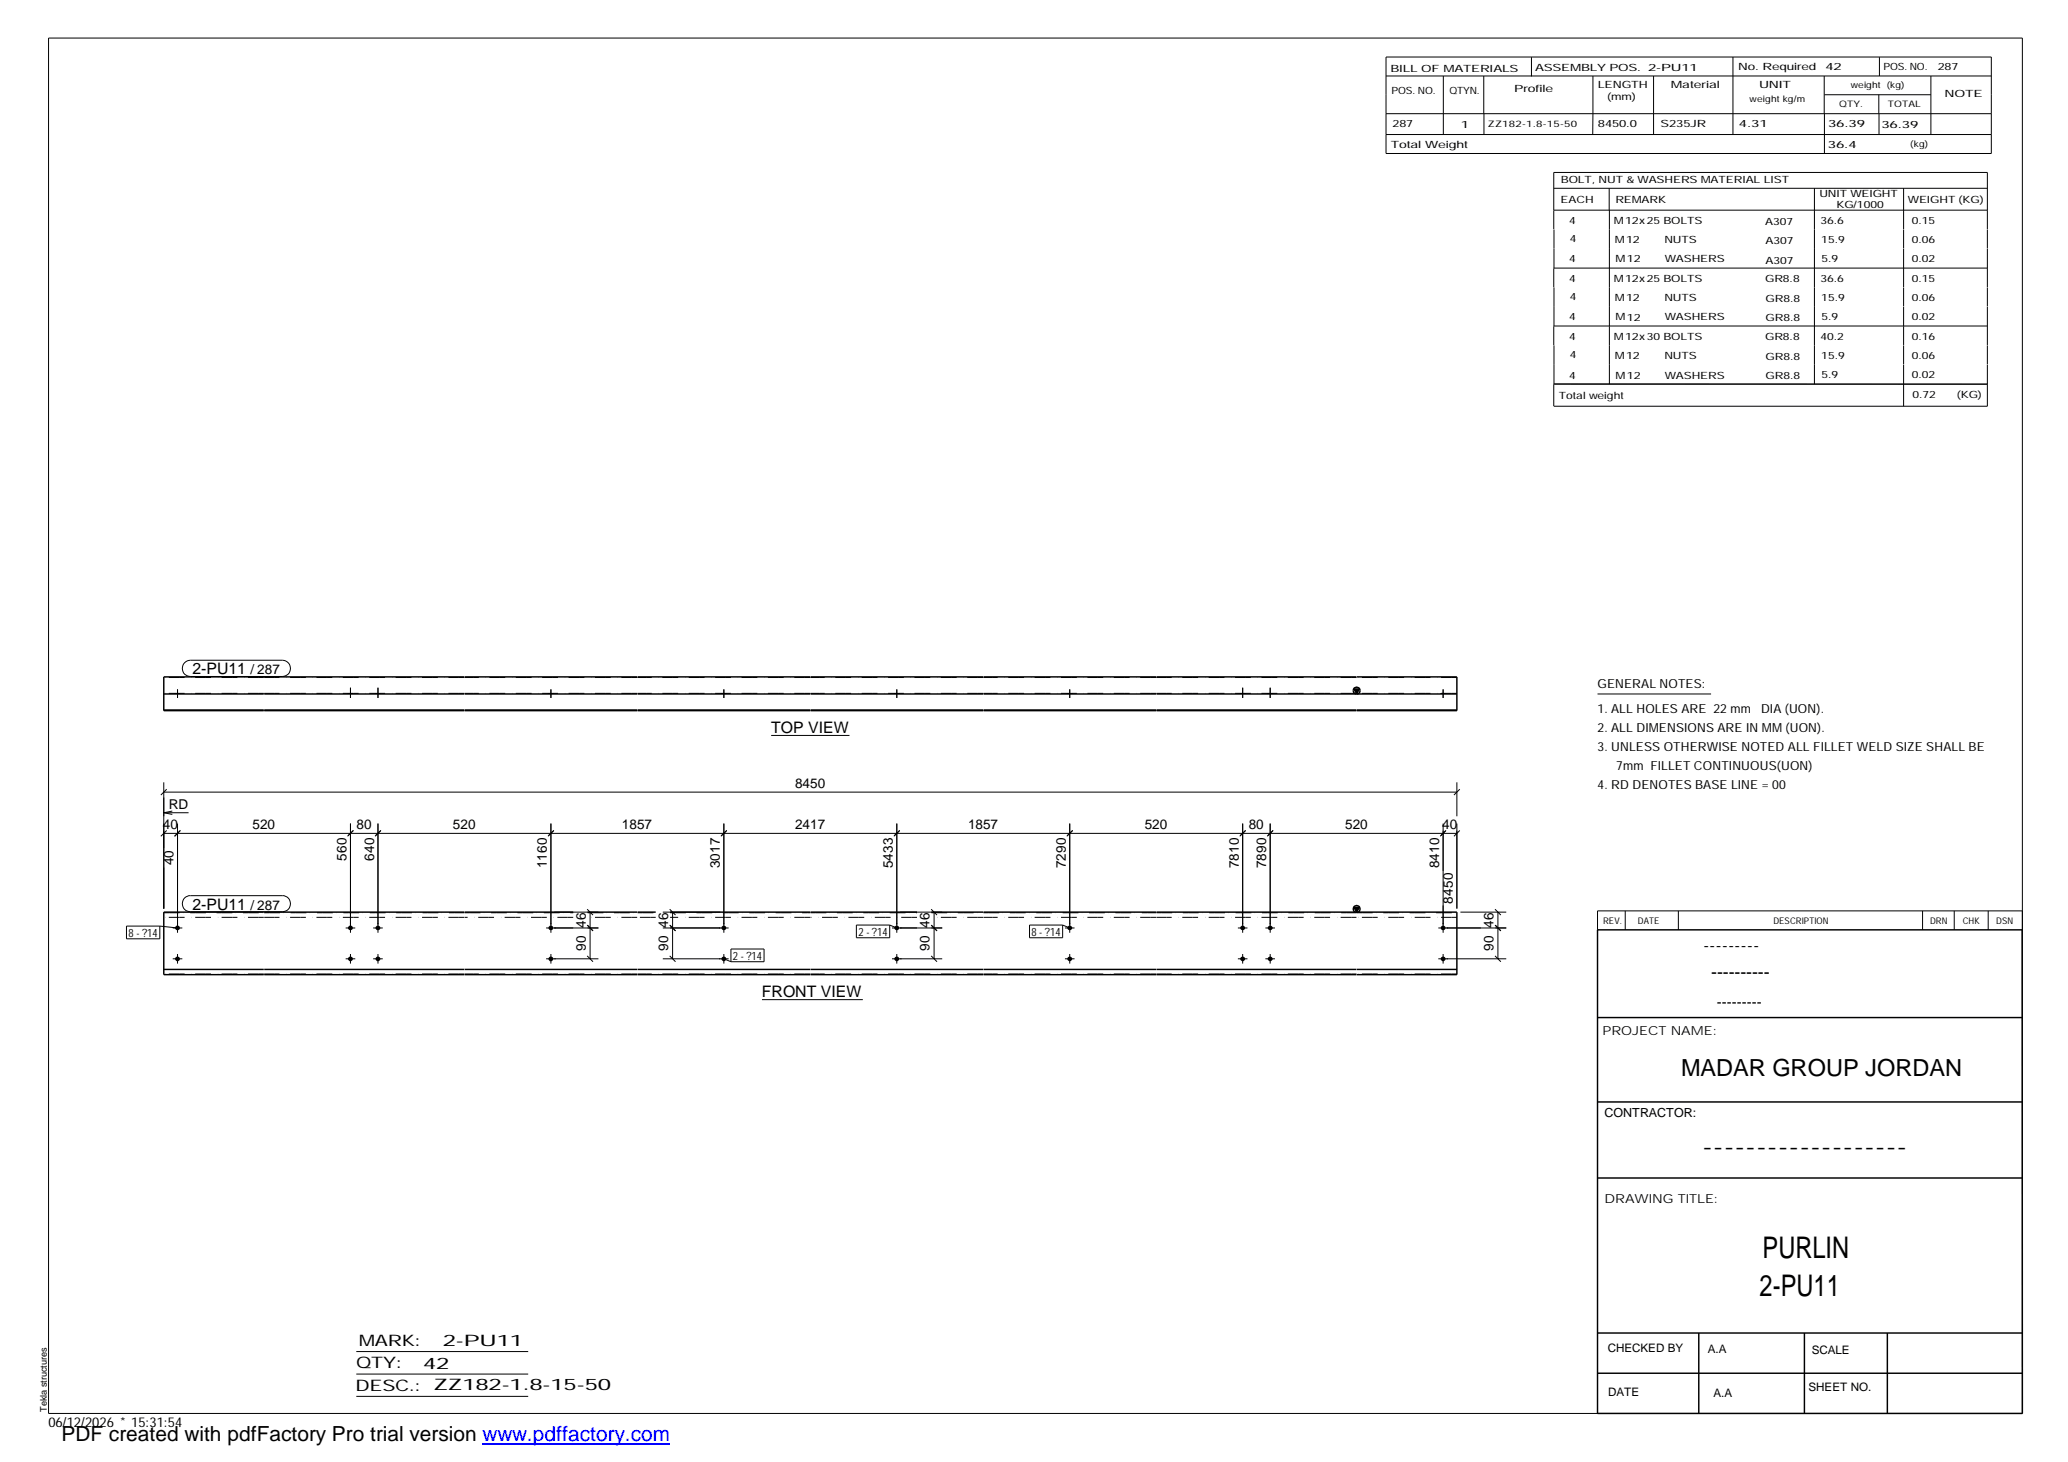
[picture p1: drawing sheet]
<svg xmlns="http://www.w3.org/2000/svg" width="420mm" height="297mm" viewBox="0 0 420 297" stroke-linecap="round" stroke-linejoin="round" font-family="sans-serif">
<g fill="#000">
<path d="M275.1 140h1.1l-.6 1zM275.1 184.3h1.1l-.6 1z"/>
<path d="M35.6 140.9h.9v.1h-.9z" fill-rule="evenodd"/>
<path d="M35.6 140.9h.9v.1h-.9z" fill-rule="evenodd"/>
<path d="M70.7 140.9h1v.1h-1z" fill-rule="evenodd"/>
<path d="M70.7 140.9h1v.1h-1z" fill-rule="evenodd"/>
<path d="M76.3 140.9h1v.1h-1z" fill-rule="evenodd"/>
<path d="M76.3 140.9h1v.1h-1z" fill-rule="evenodd"/>
<path d="M111.4 140.9h1v.1h-1z" fill-rule="evenodd"/>
<path d="M111.4 140.9h1v.1h-1z" fill-rule="evenodd"/>
<path d="M146.6 140.9h.9v.1h-.9z" fill-rule="evenodd"/>
<path d="M146.6 140.9h.9v.1h-.9z" fill-rule="evenodd"/>
<path d="M181.7 140.9h1v.1h-1z" fill-rule="evenodd"/>
<path d="M181.7 140.9h1v.1h-1z" fill-rule="evenodd"/>
<path d="M216.8 140.9h1v.1h-1z" fill-rule="evenodd"/>
<path d="M216.8 140.9h1v.1h-1z" fill-rule="evenodd"/>
<path d="M252 140.9h1v.1h-1z" fill-rule="evenodd"/>
<path d="M252 140.9h1v.1h-1z" fill-rule="evenodd"/>
<path d="M257.6 140.9h1v.1h-1z" fill-rule="evenodd"/>
<path d="M257.6 140.9h1v.1h-1z" fill-rule="evenodd"/>
<path d="M292.7 140.9h1v.1h-1z" fill-rule="evenodd"/>
<path d="M292.7 140.9h1v.1h-1z" fill-rule="evenodd"/>
<circle cx="36" cy="194.8" r=".48"/>
<circle cx="36.1" cy="188.5" r=".49"/>
<circle cx="71.2" cy="194.8" r=".48"/>
<circle cx="71.2" cy="188.5" r=".49"/>
<circle cx="76.8" cy="194.8" r=".48"/>
<circle cx="76.8" cy="188.5" r=".49"/>
<circle cx="111.9" cy="194.8" r=".48"/>
<circle cx="111.9" cy="188.5" r=".49"/>
<circle cx="147" cy="194.8" r=".48"/>
<circle cx="147.1" cy="188.5" r=".49"/>
<circle cx="182.2" cy="194.8" r=".48"/>
<circle cx="182.2" cy="188.5" r=".49"/>
<circle cx="217.3" cy="194.8" r=".48"/>
<circle cx="217.3" cy="188.5" r=".49"/>
<circle cx="252.5" cy="194.8" r=".48"/>
<circle cx="252.5" cy="188.5" r=".49"/>
<circle cx="258" cy="194.8" r=".48"/>
<circle cx="258.1" cy="188.5" r=".49"/>
<circle cx="293.2" cy="194.8" r=".48"/>
<circle cx="293.2" cy="188.5" r=".49"/>
</g>
<g fill="none" stroke="#000" stroke-width=".2">
<path d="M9.9 7.7h401v279.5h-401zM281.6 11.6h123v19.6h-123zM281.6 15.4h123M293.2 15.4v11.9M301.5 15.4v7.7M311.1 11.6v3.9M323.6 15.4v11.9M336 15.4v11.9M352.1 11.6v15.7M370.6 15.4v7.7M370.7 19.2h21.6M381.7 19.2v3.9"/>
<path d="M381.8 11.6v3.8M392.3 15.4v11.9M281.6 23.1h123M281.6 27.3h123M301.5 23.1v4.2M315.7 38.3h88.1M326.9 38.3v4.4M368.6 38.3v39.7M370.7 23.1v8.1M381.8 23.1v4.2M386.8 38.3v8.3M315.7 42.7h88.1"/>
<path d="M315.7 46.6v-11.6h88.1v11.6M315.7 54.5v3.9M315.7 54.5h88.1M315.7 46.6v7.9M315.7 58.4v7.8M327 42.7v35.3M386.8 46.6v3.9M386.8 50.6v7.7M386.8 58.4v3.9M403.8 46.6v3.9M403.8 50.6v7.7M403.8 58.4v3.9"/>
<path d="M315.7 66.3v3.8M315.7 78v4.5M315.7 66.2h88.1M315.7 78h88.1h-88M315.7 70.2v7.8M386.8 62.3v7.8M386.8 70.2v3.8M386.8 74.1v8.4M403.8 62.3v7.8M403.8 70.2v3.8M403.8 74.1v8.4h-88.1M37.5 134.6l.6-.3 .6-.2h18.7a1.65 1.65 0 0 1 1.6 1.7 1.65 1.65 0 0 1-1.6 1.6h-18.7a1.65 1.65 0 0 1-1.5-1 1.65 1.65 0 0 1 .3-1.8z"/>
<path d="M71.2 139.7v2.1M76.8 139.7v2.1M252.5 139.7v2.1M258.1 139.7v2.1M33.3 158.9v25.7M35.6 140.9v.1M36.1 140.1v1.7M36.5 140.9v.1M70.7 140.9v.1M71.7 140.9v.1M76.3 140.9v.1M77.3 140.9v.1"/>
<path d="M111.4 140.9v.1M111.9 140.1v1.7M112.4 140.9v.1M146.6 140.9v.1M147.1 140.1v1.7M147.5 140.9v.1M156.7 149.4h15.9M181.7 140.9v.1M182.2 140.1v1.7M182.7 140.9v.1M216.8 140.9v.1M217.3 140.1v1.7"/>
<path d="M217.8 140.9v.1M252 140.9v.1M253 140.9v.1M257.6 140.9v.1M258.6 140.9v.1M292.7 140.9v.1M293.2 140.1v1.7M293.7 140.9v.1M296 158.9v6.9M324.6 141h23M33.3 160.9h262.7M33.3 169.3h262.7"/>
<path d="M33.3 165.1l1.7 .4M33.3 165.1h5M33.9 160.3l-1.2 1.2M33.9 168.7l-1.2 1.2M35 164.8l-1.7 .3M36.1 167.3v22.2M36.6 168.7l-1.1 1.2 1.1-1.1M70.7 169.8l1.1-1.1-1.2 1.2M71.2 167.3v22.2M76.3 169.8l1.1-1.1-1.2 1.2M76.8 167.3v22.2M111.4 169.8l1.1-1.1-1.2 1.2"/>
<path d="M111.9 167.3v22.2M146.6 169.8l1.1-1.1-1.2 1.2M147.1 167.3v22.2M181.7 169.8l1.1-1.1-1.2 1.2M182.2 167.3v22.2M216.8 169.8l1.1-1.1-1.2 1.2M217.3 167.3v22.2M252 169.8l1.1-1.1-1.2 1.2M252.5 167.3v22.2M257.6 169.8l1.1-1.1-1.2 1.2M258.1 167.3v22.2M293.2 167.3v22.2"/>
<path d="M293.7 168.8l-1.1 1.1M293.8 168.7l-1.1 1.1M296 167.3v17.3M296.6 160.3l-1.2 1.2M296.6 168.7l-1.2 1.2M25.7 188.2h6.8v2.5h-6.8zM32.5 188.2l3.6 .3M35.1 194.8h1.9M35.1 188.5h1.9M36.1 193.8v2M37.5 182.4l.9-.4h19a1.63 1.63 0 0 1 1.6 1.6 1.63 1.63 0 0 1-1.6 1.6h-18.7a1.65 1.65 0 0 1-1.5-1 1.65 1.65 0 0 1 .3-1.8zM70.2 194.8h2"/>
<path d="M70.2 188.5h2M71.2 193.8v2M75.8 194.8h2M75.8 188.5h2M76.8 193.8v2M111 194.8h10.6M111 188.5h10.6M111.9 193.8v2M112.6 185.3h9M119.3 194.2l1.2 1.2M119.3 187.9l1.2 1.2-1.1-1.1M119.3 184.7l1.2 1.2"/>
<path d="M119.9 185.3v9.5M134.7 194.8h13.3M134.7 188.5h13.3M134.7 185.3h11.6M136.1 194.2l1.1 1.2M136.1 187.9l1.1 1.2-1.1-1.1M136.1 184.7l1.1 1.2M136.7 185.3v9.5M147.1 193.8v2M147.1 194.8l1.4 .6M148.5 192.8h6.7v2.6h-6.7zM174 187.9h6.8v2.6h-6.8z"/>
<path d="M180.8 187.9l1.4 .6M181.2 194.8h10.2M181.2 188.5h10.2M182.2 193.8v2M182.9 185.3h8.5M189.2 194.2l1.2 1.2M189.2 187.9l1.2 1.2M189.2 184.7l1.2 1.2M189.8 185.3v9.5M209.2 187.9h6.7v2.6h-6.7zM215.9 187.9l1.4 .6M216.4 194.8h1.9"/>
<path d="M216.4 188.5h1.9M217.3 193.8v2M251.5 194.8h1.9M251.5 188.5h1.9M252.5 193.8v2M257.1 194.8h1.9M257.1 188.5h1.9M258.1 193.8v2M292.2 194.8h13.8M292.2 188.5h13.8M293.2 193.8v2M296.7 185.3h9.3"/>
<path d="M303.7 194.2l1.2 1.2M303.7 187.9l1.2 1.2-1.1-1.1M303.7 184.7l1.2 1.2M304.3 185.3v9.5M330.2 185.1v3.8M341 185.1v3.8M390.6 185.1v3.8M397 185.1v3.8M403.9 185.1v3.8M410.9 185.1h-86.3v3.8M154.8 203.1h20.5M72.4 274.6h34.9"/>
<path d="M72.4 279.2h34.9M72.4 283.7h34.9"/>
</g>
<g fill="none" stroke="#000" stroke-width=".3">
<path d="M53.6 137.5h-20.3v6.9h20.3M53.7 137.5h40.6M94.4 137.5h35.1M129.5 137.5h35.1M164.7 137.5h35M199.8 137.5h35.1M234.9 137.5h40.7M275.1 140h1.1l-.6 1zM275.7 137.5h20.3v6.9h-20.3M33.3 144.3h20.3M33.3 141h20.3M53.7 144.3h40.6"/>
<path d="M53.7 144.4h40.6M53.7 141h40.6M94.4 144.3h35.1M94.4 144.4h35.1M94.4 141h35.1M129.5 144.3h35.1M129.5 144.4h35.1M129.5 141h35.1M164.7 144.3h35M164.7 144.4h35M164.7 141h35M199.8 144.3h35.1"/>
<path d="M199.8 144.4h35.1M199.8 141h35.1M234.9 144.3h40.7M234.9 144.4h40.7M234.9 141h40.7M275.7 144.3h20.3M275.7 141h20.3M33.3 197h20.3M53.6 185.3h-20.3v12.7h20.3M53.7 198h40.6M53.7 197h40.6M53.7 185.3h40.6"/>
<path d="M94.4 198h35.1M94.4 197h35.1M94.4 185.3h22.1M119.4 185.3h10.1M129.5 198h35.1M129.5 197h35.1M129.5 185.3h3.7M136.1 185.3h28.5M164.7 198h35M164.7 197h35M164.7 185.3h21.6M189.2 185.3h10.5"/>
<path d="M199.8 198h35.1M199.8 197h35.1M199.8 185.3h35.1M234.9 198h40.7M234.9 197h40.7M234.9 185.3h40.7M275.1 184.3h1.1l-.6 1zM275.7 185.3h20.3v12.7h-20.3M275.7 197h20.3M324.6 188.9h86.2l.1 98.3h-86.3zM324.6 206.7h86.3M324.6 239.3h86.3"/>
<path d="M324.6 223.9h86.3M324.6 270.8h86.3M324.6 279h86.3M345.1 270.8v16.4M366.6 270.8v16.4M383.5 270.8v16.4"/>
<circle cx="275.7" cy="140.3" r=".7"/>
<circle cx="275.7" cy="184.7" r=".7"/>
</g>
<g fill="none" stroke="#000" stroke-width=".2" stroke-dasharray="1.1 0 2.1 .7 0 1.4" stroke-linecap="butt">
<path d="M53.6 137.7h-20.3M94.3 137.7h-40.6M129.5 137.7h-35.1M164.6 137.7h-35.1M199.7 137.7h-35M234.9 137.7h-35.1M275.6 137.7h-40.7M296 137.7h-20.3M53.6 140.9h-20.3M94.3 140.9h-40.6M129.5 140.9h-35.1M164.6 140.9h-35.1"/>
<path d="M199.7 140.9h-35M234.9 140.9h-35.1M275.6 140.9h-40.7M296 140.9h-20.3M33.3 185.4h20.3M53.6 197.9h-20.3M53.6 186.4h-20.3M53.7 185.4h40.6M94.3 197.9h-40.6M94.3 186.4h-40.6M94.4 185.4h22.1M116.5 186.4h-22.1"/>
<path d="M119.4 185.4h10.1M129.5 197.9h-35.1M129.5 186.4h-10.1M129.5 185.4h3.7M133.2 186.4h-3.7M136.1 185.4h28.5M164.6 197.9h-35.1M164.6 186.4h-28.5M164.7 185.4h21.6M186.3 186.4h-21.6M189.2 185.4h10.5M199.7 197.9h-35"/>
<path d="M199.7 186.4h-10.5M199.8 185.4h35.1M234.9 197.9h-35.1M234.9 186.4h-35.1M234.9 185.4h40.7M275.6 197.9h-40.7M275.6 186.4h-40.7M275.7 185.4h20.3M296 197.9h-20.3M296 186.4h-20.3"/>
</g>
<path d="M98 293.3h38.2" fill="none" stroke="#00f" stroke-width=".3"/>
<g font-size="6.1">
<text x="358.1" y="255.5">PURLIN</text>
<text x="357.5" y="263.3">2-PU11</text>
</g>
<text font-size="4.8" x="341.5" y="218.6">MADAR GROUP JORDAN</text>
<text font-size="4.2" x="12.5" y="292.7">PDF created with pdfFactory Pro trial version www.pdffactory.com</text>
<g font-size="3.6">
<text x="346.1" y="193.2">---------</text>
<text x="347.7" y="198.6">----------</text>
<text x="345.8" y="234.2">-------------------</text>
</g>
<g font-size="3.2">
<text x="39.1" y="137">2-PU11</text>
<text x="156.7" y="148.9">TOP VIEW</text>
<text x="39.1" y="184.8">2-PU11</text>
<text x="154.8" y="202.6">FRONT VIEW</text>
<text x="72.9" y="273.5">MARK:</text>
<text x="90" y="273.5">2-PU11</text>
<text x="72.4" y="278">QTY:</text>
<text x="86" y="278.1">42</text>
<text x="72.2" y="282.6">DESC.:</text>
<text x="88.1" y="282.4">ZZ182-1.8-15-50</text>
</g>
<text font-size="3" x="348.8" y="204.5">---------</text>
<g font-size="2.8">
<text x="50.9" y="137">/ 287</text>
<text x="161.5" y="160">8450</text>
<text x="34.3" y="164.3">RD</text>
<text x="33.1" y="168.4">40</text>
<text x="51.3" y="168.4">520</text>
<text x="72.4" y="168.4">80</text>
<text x="92" y="168.4">520</text>
<text x="126.4" y="168.4">1857</text>
<text x="161.5" y="168.4">2417</text>
<text x="196.7" y="168.4">1857</text>
<text x="232.6" y="168.4">520</text>
<text x="253.7" y="168.4">80</text>
<text x="273.3" y="168.4">520</text>
<text x="293" y="168.4">40</text>
<text x="35.3" y="175.8" transform="rotate(-90 35.3 175.8)">40</text>
<text x="70.4" y="174.9" transform="rotate(-90 70.4 174.9)">560</text>
<text x="76" y="174.9" transform="rotate(-90 76 174.9)">640</text>
<text x="111.1" y="176.4" transform="rotate(-90 111.1 176.4)">1160</text>
<text x="146.3" y="176.4" transform="rotate(-90 146.3 176.4)">3017</text>
<text x="181.4" y="176.4" transform="rotate(-90 181.4 176.4)">5433</text>
<text x="216.5" y="176.4" transform="rotate(-90 216.5 176.4)">7290</text>
<text x="251.7" y="176.4" transform="rotate(-90 251.7 176.4)">7810</text>
<text x="257.3" y="176.4" transform="rotate(-90 257.3 176.4)">7890</text>
<text x="292.4" y="176.4" transform="rotate(-90 292.4 176.4)">8410</text>
<text x="50.9" y="184.8">/ 287</text>
<text x="295.2" y="183.6" transform="rotate(-90 295.2 183.6)">8450</text>
<text x="119" y="188.5" transform="rotate(-90 119 188.5)">46</text>
<text x="135.8" y="188.5" transform="rotate(-90 135.8 188.5)">46</text>
<text x="188.8" y="188.5" transform="rotate(-90 188.8 188.5)">46</text>
<text x="303.4" y="188.5" transform="rotate(-90 303.4 188.5)">46</text>
<text x="119" y="193.2" transform="rotate(-90 119 193.2)">90</text>
<text x="135.8" y="193.2" transform="rotate(-90 135.8 193.2)">90</text>
<text x="188.8" y="193.2" transform="rotate(-90 188.8 193.2)">90</text>
<text x="303.4" y="193.2" transform="rotate(-90 303.4 193.2)">90</text>
<text x="9.8" y="290">06/12/2026 * 15:31:54</text>
</g>
<g font-size="2.5">
<text x="324.6" y="139.9">GENERAL NOTES:</text>
<text x="324.6" y="148.7">2. ALL DIMENSIONS ARE IN MM (UON).</text>
<text x="324.6" y="144.9">1. ALL HOLES ARE 22 mm</text>
<text x="357.8" y="144.9">DIA (UON).</text>
<text x="324.6" y="152.5">3. UNLESS OTHERWISE NOTED ALL FILLET WELD SIZE SHALL BE</text>
<text x="324.6" y="160.2">4. RD DENOTES BASE LINE = 00</text>
<text x="328.4" y="156.4">7mm FILLET CONTINUOUS(UON)</text>
<text x="325.6" y="210.3">PROJECT NAME:</text>
<text x="326" y="226.9">CONTRACTOR:</text>
<text x="326" y="244.4">DRAWING TITLE:</text>
</g>
<g font-size="2.4">
<text x="326.7" y="274.7">CHECKED BY</text>
<text x="347" y="275">A.A</text>
<text x="368.1" y="275.1">SCALE</text>
<text x="326.7" y="283.6">DATE</text>
<text x="348.1" y="283.9">A.A</text>
<text x="367.5" y="282.6">SHEET NO.</text>
</g>
<g font-size="2.3">
<text x="26.1" y="190.3">8 - ?14</text>
<text x="174.4" y="190.1">2 - ?14</text>
<text x="209.5" y="190.1">8 - ?14</text>
<text x="148.9" y="195">2 - ?14</text>
</g>
<g font-size="2">
<text x="282.5" y="14.6">BILL OF MATERIALS</text>
<text x="311.9" y="14.4">ASSEMBLY POS.</text>
<text x="324.6" y="17.9">LENGTH</text>
<text x="334.9" y="14.4">2-PU11</text>
<text x="339.5" y="17.9">Material</text>
<text x="353.1" y="14.2">No. Required</text>
<text x="357.4" y="17.9">UNIT</text>
<text x="370.9" y="14.2">42</text>
<text x="382.7" y="14.2">POS. NO.</text>
<text x="393.7" y="14.3">287</text>
<text x="282.7" y="19.1">POS. NO.</text>
<text x="294.5" y="19">QTYN.</text>
<text x="307.6" y="18.7">Profile</text>
<text x="326.5" y="20.4">(mm)</text>
<text x="395.1" y="19.6">NOTE</text>
<text x="282.9" y="25.8">287</text>
<text x="296.8" y="26">1</text>
<text x="324.7" y="25.9">8450.0</text>
<text x="337.4" y="25.9">S235JR</text>
<text x="353.3" y="25.9">4.31</text>
<text x="371.4" y="25.9">36.39</text>
<text x="382.3" y="25.9">36.39</text>
<text x="282.6" y="30.1">Total Weight</text>
<text x="371.4" y="30">36.4</text>
<text x="317.1" y="41.3">EACH</text>
<text x="317.1" y="37.2">BOLT, NUT &amp; WASHERS MATERIAL LIST</text>
<text x="328.2" y="41.3">REMARK</text>
<text x="369.7" y="40.1">UNIT WEIGHT</text>
<text x="387.6" y="41.2">WEIGHT (KG)</text>
<text x="318.8" y="45.4">4</text>
<text x="327.9" y="45.6">M12x25 BOLTS</text>
<text x="358.6" y="45.6">A307</text>
<text x="369.9" y="45.5">36.6</text>
<text x="373.1" y="42.2">KG/1000</text>
<text x="388.4" y="45.5">0.15</text>
<text x="318.8" y="53.3">4</text>
<text x="318.9" y="49.2">4</text>
<text x="328.1" y="49.3">M12</text>
<text x="328.3" y="53.3">M12</text>
<text x="338.2" y="49.4">NUTS</text>
<text x="338.2" y="53.3">WASHERS</text>
<text x="358.7" y="49.6">A307</text>
<text x="358.7" y="53.5">A307</text>
<text x="370" y="49.3">15.9</text>
<text x="370.1" y="53.2">5.9</text>
<text x="388.4" y="49.4">0.06</text>
<text x="388.4" y="53.3">0.02</text>
<text x="318.8" y="57.2">4</text>
<text x="327.9" y="57.3">M12x25 BOLTS</text>
<text x="358.6" y="57.4">GR8.8</text>
<text x="369.9" y="57.3">36.6</text>
<text x="388.4" y="57.2">0.15</text>
<text x="318.8" y="65.1">4</text>
<text x="318.9" y="61">4</text>
<text x="328.1" y="61.2">M12</text>
<text x="328.3" y="65.1">M12</text>
<text x="338.2" y="61.2">NUTS</text>
<text x="338.2" y="65.1">WASHERS</text>
<text x="358.7" y="61.4">GR8.8</text>
<text x="358.7" y="65.3">GR8.8</text>
<text x="370" y="61.1">15.9</text>
<text x="370.1" y="65">5.9</text>
<text x="388.4" y="61.2">0.06</text>
<text x="388.4" y="65.1">0.02</text>
<text x="318.8" y="69">4</text>
<text x="327.9" y="69.1">M12x30 BOLTS</text>
<text x="358.6" y="69.2">GR8.8</text>
<text x="369.9" y="69.1">40.2</text>
<text x="388.4" y="69">0.16</text>
<text x="318.8" y="76.9">4</text>
<text x="318.9" y="72.8">4</text>
<text x="328.1" y="72.9">M12</text>
<text x="328.3" y="76.9">M12</text>
<text x="338.2" y="72.9">NUTS</text>
<text x="338.2" y="76.9">WASHERS</text>
<text x="358.7" y="73.1">GR8.8</text>
<text x="358.7" y="77.1">GR8.8</text>
<text x="370" y="72.8">15.9</text>
<text x="370.1" y="76.7">5.9</text>
<text x="388.4" y="72.9">0.06</text>
<text x="388.4" y="76.9">0.02</text>
<text x="316.7" y="81.1">Total weight</text>
<text x="388.6" y="80.9">0.72</text>
<text x="397.6" y="80.8">(KG)</text>
</g>
<g font-size="1.9">
<text x="325.7" y="187.8">REV.</text>
<text x="332.8" y="187.6">DATE</text>
<text x="360.3" y="187.7">DESCRIPTION</text>
<text x="392.1" y="187.6">DRN</text>
<text x="398.8" y="187.6">CHK</text>
<text x="405.6" y="187.7">DSN</text>
<text x="9.5" y="286.8" transform="rotate(-90 9.5 286.8)">Tekla structures</text>
</g>
<g font-size="1.8">
<text x="376" y="17.9">weight (kg)</text>
<text x="355.5" y="20.7">weight kg/m</text>
<text x="373.6" y="21.7">QTY.</text>
<text x="383.5" y="21.8">TOTAL</text>
<text x="302.3" y="25.9">ZZ182-1.8-15-50</text>
<text x="388.1" y="29.8">(kg)</text>
</g>
</svg>
